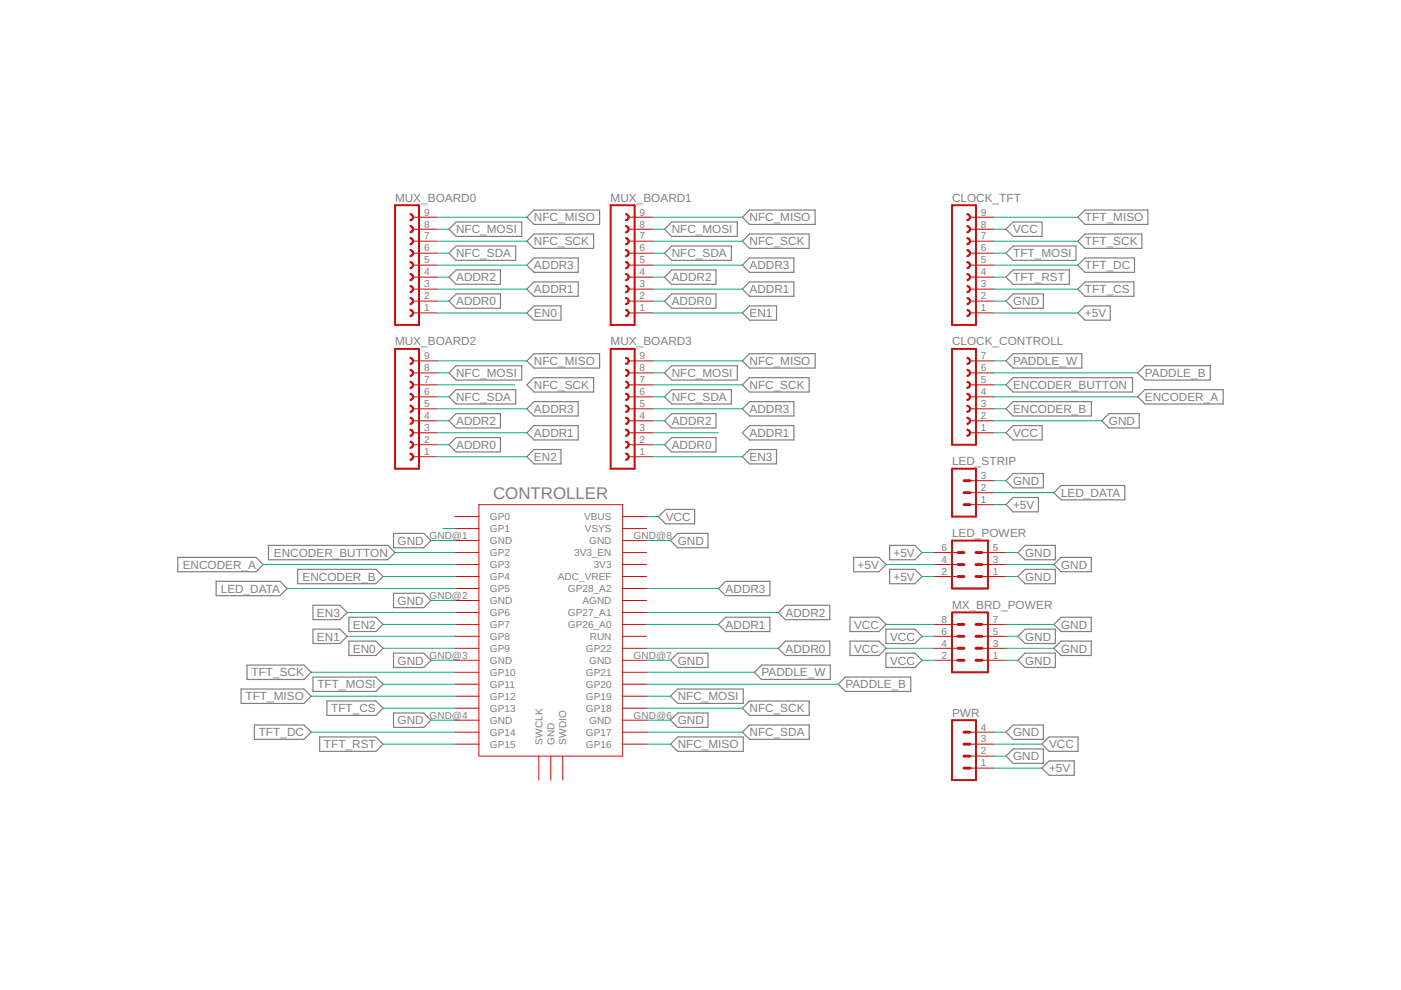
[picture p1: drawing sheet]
<svg xmlns="http://www.w3.org/2000/svg" width="297mm" height="210mm" viewBox="0 0 297 210" stroke-linecap="round" stroke-linejoin="round" font-family="sans-serif">
<g fill="none" stroke="#808080" stroke-width=".25">
<path d="M95.2 58.8l1.5-1.6h9.4v3.1h-9.4zM95.2 48.6l1.5-1.5h13.9v3h-13.9zM95.2 53.7l1.5-1.5h12.6v3h-12.6zM111.7 56.2l1.5-1.5h9.4v3h-9.4zM111.7 46.1l1.5-1.6h13.9v3.1h-13.9zM111.7 51.1l1.5-1.5h12.7v3.1h-12.7zM140.9 58.8l1.5-1.6h9.4v3.1h-9.4zM140.9 48.6l1.5-1.5h13.9v3h-13.9zM140.9 53.7l1.5-1.5h12.7v3h-12.7zM157.4 46.1l1.5-1.6h13.9v3.1h-13.9zM157.4 56.2l1.5-1.5h9.4v3h-9.4zM157.4 51.1l1.5-1.5h12.7v3.1h-12.7z"/>
<path d="M213.3 58.8l1.5-1.6h11.9v3.1h-11.9zM213.3 48.6l1.5-1.5h6.1v3h-6.1zM213.3 53.7l1.5-1.5h13.3v3h-13.3zM228.5 56.2l1.5-1.5h10.5v3h-10.5zM228.5 46.1l1.5-1.6h13.4v3.1h-13.4zM228.5 51.1l1.5-1.5h12.1v3.1h-12.1zM95.2 63.8l1.5-1.5h9.4v3.1h-9.4zM95.2 79.1l1.5-1.6h13.9v3.1h-13.9zM111.7 61.3l1.5-1.5h9.4v3h-9.4zM111.7 76.5l1.5-1.5h13.9v3h-13.9zM111.7 66.4l1.5-1.5h5.7v3h-5.7zM140.9 63.8l1.5-1.5h9.4v3.1h-9.4z"/>
<path d="M140.9 79.1l1.5-1.6h13.9v3.1h-13.9zM157.4 66.4l1.5-1.5h5.7v3h-5.7zM157.4 61.3l1.5-1.5h9.4v3h-9.4zM157.4 76.5l1.5-1.5h13.9v3h-13.9zM213.3 63.8l1.5-1.5h6.4v3.1h-6.4zM214.8 75h14.6v3h-14.6l-1.5-1.5zM228.5 61.3l1.5-1.5h10.4v3h-10.4zM228.5 66.4l1.5-1.5h5.4v3h-5.4zM242.7 77.5h13.9v3.1h-13.9l-1.5-1.5zM95.2 89.2l1.5-1.5h9.4v3h-9.4zM95.2 94.3l1.5-1.5h9.4v3h-9.4zM96.7 82.6h12.6v3.1h-12.6l-1.5-1.6z"/>
<path d="M111.7 91.8l1.5-1.6h9.4v3.1h-9.4zM111.7 86.7l1.5-1.5h9.4v3h-9.4zM111.7 81.6l1.5-1.5h12.7v3h-12.7zM113.2 95.3h5.7v3.1h-5.7l-1.5-1.6zM140.9 89.2l1.5-1.5h9.4v3h-9.4zM140.9 94.3l1.5-1.5h9.4v3h-9.4zM140.9 84.1l1.5-1.5h12.7v3.1h-12.7zM157.4 96.8l1.5-1.5h5.7v3.1h-5.7zM157.4 86.7l1.5-1.5h9.4v3h-9.4zM157.4 91.8l1.5-1.6h9.4v3.1h-9.4zM157.4 81.6l1.5-1.5h12.7v3h-12.7zM213.3 81.6l1.5-1.5h25.3v3h-25.3z"/>
<path d="M214.8 85.2h16.6v3h-16.6l-1.5-1.5zM214.8 90.2h6.1v3.1h-6.1l-1.5-1.5zM235.1 87.7h6.4v3h-6.4l-1.5-1.5zM242.7 82.6h16.6v3.1h-16.6l-1.5-1.6zM37.7 118.2h16.6l1.5 1.5-1.5 1.5h-16.6zM56.9 115.6h25.3l1.6 1.6-1.6 1.5h-25.3zM83.4 113.1h6.5l1.5 1.5-1.5 1.5h-6.5zM139.6 109.5l1.5-1.5h6.2v3.1h-6.2zM142.2 114.6l1.5-1.5h6.4v3h-6.4zM181 118.2h5.4l1.5 1.5-1.5 1.5h-5.4zM188.6 115.6h5.4l1.5 1.6-1.5 1.5h-5.4zM213.3 101.9l1.5-1.5h6.4v3h-6.4z"/>
<path d="M213.3 107l1.5-1.5h5.4v3h-5.4zM215.8 117.2l1.5-1.6h6.5v3.1h-6.5zM223.4 119.7l1.6-1.5h6.4v3h-6.4zM223.4 104.5l1.6-1.6h13.5v3.1h-13.5zM45.8 123.3h13.6l1.5 1.5-1.5 1.5h-13.6zM63.1 120.7h16.6l1.5 1.5-1.5 1.6h-16.6zM66.4 128.3h5.7l1.5 1.6-1.5 1.5h-5.7zM66.4 133.4h5.7l1.5 1.5-1.5 1.5h-5.7zM74 135.9h5.7l1.5 1.6-1.5 1.5h-5.7zM74 130.9h5.7l1.5 1.5-1.5 1.5h-5.7zM83.4 125.8h6.5l1.5 1.5-1.5 1.5h-6.5zM83.4 138.5h6.5l1.5 1.5-1.5 1.5h-6.5z"/>
<path d="M142.2 140l1.5-1.5h6.4v3h-6.4zM152.3 124.8l1.5-1.5h9.4v3h-9.4zM152.3 132.4l1.5-1.5h9.4v3h-9.4zM165 129.9l1.5-1.6h9.4v3.1h-9.4zM166.5 135.9h9.4v3.1h-9.4l-1.5-1.5zM180.2 130.9h6.2l1.5 1.5-1.5 1.5h-6.2zM180.2 135.9h6.2l1.5 1.6-1.5 1.5h-6.2zM187.8 133.4h6.2l1.5 1.5-1.5 1.5h-6.2zM187.8 138.5h6.2l1.5 1.5-1.5 1.5h-6.2zM188.6 120.7h5.4l1.5 1.5-1.5 1.6h-5.4zM215.8 134.9l1.5-1.5h6.5v3h-6.5zM215.8 140l1.5-1.5h6.5v3h-6.5z"/>
<path d="M215.8 122.2l1.5-1.5h6.5v3.1h-6.5zM225 130.9h6.4v3h-6.4l-1.6-1.5zM225 135.9h6.4v3.1h-6.4l-1.6-1.5zM51.1 146.1h13.4l1.5 1.5-1.5 1.5h-13.4zM52.4 141h12.1l1.5 1.5-1.5 1.6h-12.1zM53.9 153.7h10.6l1.5 1.5-1.5 1.6h-10.6zM66.4 143.6h13.3l1.5 1.5-1.5 1.5h-13.3zM67.8 156.3h11.9l1.5 1.5-1.5 1.5h-11.9zM69.3 148.6h10.4l1.5 1.6-1.5 1.5h-10.4zM83.4 151.2h6.5l1.5 1.5-1.5 1.5h-6.5zM142.2 157.8l1.5-1.5h13.9v3h-13.9zM142.2 147.6l1.5-1.5h13.9v3h-13.9z"/>
<path d="M142.2 152.7l1.5-1.5h6.4v3h-6.4zM157.4 150.2l1.5-1.6h12.7v3.1h-12.7zM157.4 155.2l1.5-1.5h12.7v3.1h-12.7zM159.9 142.5l1.6-1.5h14.5v3.1h-14.5zM177.7 145.1l1.5-1.5h13.9v3h-13.9zM214.8 153.7h6.4v3.1h-6.4l-1.5-1.6zM222.4 156.3h6.2v3h-6.2l-1.5-1.5zM213.3 160.3l1.5-1.5h6.4v3h-6.4zM222.4 161.3h5.4v3.1h-5.4l-1.5-1.5z"/>
</g>
<path d="M83.8 43.5h5v25.4h-5zM129.5 43.5h5.1v25.4h-5.1zM201.8 43.5h5.1v25.4h-5.1zM83.8 74h5v25.4h-5zM129.5 74h5.1v25.4h-5.1zM201.8 74h5.1v20.3h-5.1zM201.8 99.4h5.1v10.1h-5.1zM201.8 114.6h7.7v10.2h-7.7zM201.8 129.9h7.7v12.6h-7.7zM201.8 152.7h5.1v12.7h-5.1z" fill="none" stroke="#c90d0c" stroke-width=".42"/>
<g fill="#c90d0c" stroke="#c90d0c" stroke-width=".21">
<path d="M86.9 60.5a.76 .76 0 0 1 .8 .8 .76 .76 0 0 1-.8 .8v-.3a.51 .51 0 0 0 .5-.5 .51 .51 0 0 0-.5-.5z" fill-rule="evenodd"/>
<path d="M86.9 63.1a.76 .76 0 0 1 .8 .7 .76 .76 0 0 1-.8 .8v-.3a.51 .51 0 0 0 .5-.5 .51 .51 0 0 0-.5-.5z" fill-rule="evenodd"/>
<path d="M86.9 65.6a.75 .75 0 0 1 .8 .8 .75 .75 0 0 1-.8 .7v-.2a.5 .5 0 0 0 .5-.5 .5 .5 0 0 0-.5-.5z" fill-rule="evenodd"/>
<path d="M86.9 55.5a.76 .76 0 0 1 .8 .7 .76 .76 0 0 1-.8 .8v-.3a.51 .51 0 0 0 .5-.5 .51 .51 0 0 0-.5-.5z" fill-rule="evenodd"/>
<path d="M86.9 58a.76 .76 0 0 1 .8 .8 .76 .76 0 0 1-.8 .7v-.2a.51 .51 0 0 0 .5-.5 .51 .51 0 0 0-.5-.5z" fill-rule="evenodd"/>
<path d="M86.9 52.9a.76 .76 0 0 1 .8 .8 .76 .76 0 0 1-.8 .7v-.2a.51 .51 0 0 0 .5-.5 .51 .51 0 0 0-.5-.5z" fill-rule="evenodd"/>
<path d="M86.9 50.4a.76 .76 0 0 1 .8 .7 .76 .76 0 0 1-.8 .8v-.3a.51 .51 0 0 0 .5-.5 .51 .51 0 0 0-.5-.5z" fill-rule="evenodd"/>
<path d="M86.9 47.8a.76 .76 0 0 1 .8 .8 .76 .76 0 0 1-.8 .8v-.3a.51 .51 0 0 0 .5-.5 .51 .51 0 0 0-.5-.5z" fill-rule="evenodd"/>
<path d="M86.9 45.3a.76 .76 0 0 1 .8 .8 .76 .76 0 0 1-.8 .7v-.2a.51 .51 0 0 0 .5-.5 .51 .51 0 0 0-.5-.5z" fill-rule="evenodd"/>
<path d="M132.7 60.5a.76 .76 0 0 1 .7 .8 .76 .76 0 0 1-.7 .8v-.3a.51 .51 0 0 0 .4-.5 .51 .51 0 0 0-.4-.5z" fill-rule="evenodd"/>
<path d="M132.7 63.1a.76 .76 0 0 1 .7 .7 .76 .76 0 0 1-.7 .8v-.3a.51 .51 0 0 0 .4-.5 .51 .51 0 0 0-.4-.5z" fill-rule="evenodd"/>
<path d="M132.7 65.6a.75 .75 0 0 1 .7 .8 .75 .75 0 0 1-.7 .7v-.2a.5 .5 0 0 0 .4-.5 .5 .5 0 0 0-.4-.5z" fill-rule="evenodd"/>
<path d="M132.7 55.5a.76 .76 0 0 1 .7 .7 .76 .76 0 0 1-.7 .8v-.3a.51 .51 0 0 0 .4-.5 .51 .51 0 0 0-.4-.5z" fill-rule="evenodd"/>
<path d="M132.7 58a.76 .76 0 0 1 .7 .8 .76 .76 0 0 1-.7 .7v-.2a.51 .51 0 0 0 .4-.5 .51 .51 0 0 0-.4-.5z" fill-rule="evenodd"/>
<path d="M132.7 52.9a.76 .76 0 0 1 .7 .8 .76 .76 0 0 1-.7 .7v-.2a.51 .51 0 0 0 .4-.5 .51 .51 0 0 0-.4-.5z" fill-rule="evenodd"/>
<path d="M132.7 50.4a.76 .76 0 0 1 .7 .7 .76 .76 0 0 1-.7 .8v-.3a.51 .51 0 0 0 .4-.5 .51 .51 0 0 0-.4-.5z" fill-rule="evenodd"/>
<path d="M132.7 47.8a.76 .76 0 0 1 .7 .8 .76 .76 0 0 1-.7 .8v-.3a.51 .51 0 0 0 .4-.5 .51 .51 0 0 0-.4-.5z" fill-rule="evenodd"/>
<path d="M132.7 45.3a.76 .76 0 0 1 .7 .8 .76 .76 0 0 1-.7 .7v-.2a.51 .51 0 0 0 .4-.5 .51 .51 0 0 0-.4-.5z" fill-rule="evenodd"/>
<path d="M86.9 91a.76 .76 0 0 1 .8 .8 .76 .76 0 0 1-.8 .7v-.2a.51 .51 0 0 0 .5-.5 .51 .51 0 0 0-.5-.6z" fill-rule="evenodd"/>
<path d="M86.9 93.5a.76 .76 0 0 1 .8 .8 .76 .76 0 0 1-.8 .8v-.3a.51 .51 0 0 0 .5-.5 .51 .51 0 0 0-.5-.5z" fill-rule="evenodd"/>
<path d="M86.9 96.1a.76 .76 0 0 1 .8 .7 .76 .76 0 0 1-.8 .8v-.3a.51 .51 0 0 0 .5-.5 .51 .51 0 0 0-.5-.5z" fill-rule="evenodd"/>
<path d="M86.9 85.9a.76 .76 0 0 1 .8 .8 .76 .76 0 0 1-.8 .7v-.2a.51 .51 0 0 0 .5-.5 .51 .51 0 0 0-.5-.5z" fill-rule="evenodd"/>
<path d="M86.9 88.5a.76 .76 0 0 1 .8 .7 .76 .76 0 0 1-.8 .8v-.3a.51 .51 0 0 0 .5-.5 .51 .51 0 0 0-.5-.5z" fill-rule="evenodd"/>
<path d="M86.9 83.4a.76 .76 0 0 1 .8 .7 .76 .76 0 0 1-.8 .8v-.3a.51 .51 0 0 0 .5-.5 .51 .51 0 0 0-.5-.5z" fill-rule="evenodd"/>
<path d="M86.9 80.8a.76 .76 0 0 1 .8 .8 .76 .76 0 0 1-.8 .8v-.3a.51 .51 0 0 0 .5-.5 .51 .51 0 0 0-.5-.5z" fill-rule="evenodd"/>
<path d="M86.9 78.3a.76 .76 0 0 1 .8 .8 .76 .76 0 0 1-.8 .7v-.2a.51 .51 0 0 0 .5-.5 .51 .51 0 0 0-.5-.6z" fill-rule="evenodd"/>
<path d="M86.9 75.8a.76 .76 0 0 1 .8 .7 .76 .76 0 0 1-.8 .8v-.3a.51 .51 0 0 0 .6-.5 .51 .51 0 0 0-.6-.5z" fill-rule="evenodd"/>
<path d="M132.7 91a.76 .76 0 0 1 .7 .8 .76 .76 0 0 1-.7 .7v-.2a.51 .51 0 0 0 .4-.5 .51 .51 0 0 0-.4-.6z" fill-rule="evenodd"/>
<path d="M132.7 93.5a.76 .76 0 0 1 .7 .8 .76 .76 0 0 1-.7 .8v-.3a.51 .51 0 0 0 .4-.5 .51 .51 0 0 0-.4-.5z" fill-rule="evenodd"/>
<path d="M132.7 96.1a.76 .76 0 0 1 .7 .7 .76 .76 0 0 1-.7 .8v-.3a.51 .51 0 0 0 .4-.5 .51 .51 0 0 0-.4-.5z" fill-rule="evenodd"/>
<path d="M132.7 85.9a.76 .76 0 0 1 .7 .8 .76 .76 0 0 1-.7 .7v-.2a.51 .51 0 0 0 .4-.5 .51 .51 0 0 0-.4-.5z" fill-rule="evenodd"/>
<path d="M132.7 88.5a.76 .76 0 0 1 .7 .7 .76 .76 0 0 1-.7 .8v-.3a.51 .51 0 0 0 .4-.5 .51 .51 0 0 0-.4-.5z" fill-rule="evenodd"/>
<path d="M132.7 83.4a.76 .76 0 0 1 .7 .7 .76 .76 0 0 1-.7 .8v-.3a.51 .51 0 0 0 .4-.5 .51 .51 0 0 0-.4-.5z" fill-rule="evenodd"/>
<path d="M132.7 80.8a.76 .76 0 0 1 .7 .8 .76 .76 0 0 1-.7 .8v-.3a.51 .51 0 0 0 .4-.5 .51 .51 0 0 0-.4-.5z" fill-rule="evenodd"/>
<path d="M132.7 78.3a.76 .76 0 0 1 .7 .8 .76 .76 0 0 1-.7 .7v-.2a.51 .51 0 0 0 .4-.5 .51 .51 0 0 0-.4-.6z" fill-rule="evenodd"/>
<path d="M132.7 75.8a.76 .76 0 0 1 .7 .7 .76 .76 0 0 1-.7 .8v-.3a.51 .51 0 0 0 .4-.5 .51 .51 0 0 0-.4-.5z" fill-rule="evenodd"/>
<path d="M205 60.5a.76 .76 0 0 1 .8 .8 .76 .76 0 0 1-.8 .8v-.3a.51 .51 0 0 0 .5-.5 .51 .51 0 0 0-.5-.5z" fill-rule="evenodd"/>
<path d="M205 63.1a.76 .76 0 0 1 .8 .7 .76 .76 0 0 1-.8 .8v-.3a.51 .51 0 0 0 .5-.5 .51 .51 0 0 0-.5-.5z" fill-rule="evenodd"/>
<path d="M205 65.6a.75 .75 0 0 1 .8 .8 .75 .75 0 0 1-.8 .7v-.2a.5 .5 0 0 0 .5-.5 .5 .5 0 0 0-.5-.5z" fill-rule="evenodd"/>
<path d="M205 55.5a.76 .76 0 0 1 .8 .7 .76 .76 0 0 1-.8 .8v-.3a.51 .51 0 0 0 .5-.5 .51 .51 0 0 0-.5-.5z" fill-rule="evenodd"/>
<path d="M205 58a.76 .76 0 0 1 .8 .8 .76 .76 0 0 1-.8 .7v-.2a.51 .51 0 0 0 .5-.5 .51 .51 0 0 0-.5-.5z" fill-rule="evenodd"/>
<path d="M205 52.9a.76 .76 0 0 1 .8 .8 .76 .76 0 0 1-.8 .7v-.2a.51 .51 0 0 0 .5-.5 .51 .51 0 0 0-.5-.5z" fill-rule="evenodd"/>
<path d="M205 50.4a.76 .76 0 0 1 .8 .7 .76 .76 0 0 1-.8 .8v-.3a.51 .51 0 0 0 .5-.5 .51 .51 0 0 0-.5-.5z" fill-rule="evenodd"/>
<path d="M205 47.8a.76 .76 0 0 1 .8 .8 .76 .76 0 0 1-.8 .8v-.3a.51 .51 0 0 0 .5-.5 .51 .51 0 0 0-.5-.5z" fill-rule="evenodd"/>
<path d="M205 45.3a.76 .76 0 0 1 .8 .8 .76 .76 0 0 1-.8 .7v-.2a.51 .51 0 0 0 .5-.5 .51 .51 0 0 0-.5-.5z" fill-rule="evenodd"/>
<path d="M205 85.9a.76 .76 0 0 1 .8 .8 .76 .76 0 0 1-.8 .7v-.2a.51 .51 0 0 0 .5-.5 .51 .51 0 0 0-.5-.5z" fill-rule="evenodd"/>
<path d="M205 88.5a.76 .76 0 0 1 .8 .7 .76 .76 0 0 1-.8 .8v-.3a.51 .51 0 0 0 .5-.5 .51 .51 0 0 0-.5-.5z" fill-rule="evenodd"/>
<path d="M205 91a.76 .76 0 0 1 .8 .8 .76 .76 0 0 1-.8 .7v-.2a.51 .51 0 0 0 .5-.5 .51 .51 0 0 0-.5-.6z" fill-rule="evenodd"/>
<path d="M205 80.8a.76 .76 0 0 1 .8 .8 .76 .76 0 0 1-.8 .8v-.3a.51 .51 0 0 0 .5-.5 .51 .51 0 0 0-.5-.5z" fill-rule="evenodd"/>
<path d="M205 83.4a.76 .76 0 0 1 .8 .7 .76 .76 0 0 1-.8 .8v-.3a.51 .51 0 0 0 .5-.5 .51 .51 0 0 0-.5-.5z" fill-rule="evenodd"/>
<path d="M205 78.3a.76 .76 0 0 1 .8 .8 .76 .76 0 0 1-.8 .7v-.2a.51 .51 0 0 0 .5-.5 .51 .51 0 0 0-.5-.6z" fill-rule="evenodd"/>
<path d="M205 75.8a.76 .76 0 0 1 .8 .7 .76 .76 0 0 1-.8 .8v-.3a.51 .51 0 0 0 .5-.5 .51 .51 0 0 0-.5-.5z" fill-rule="evenodd"/>
</g>
<g fill="none" stroke="#c90d0c" stroke-width=".21">
<path d="M87.6 58.8h5M87.6 56.2h5M87.6 53.7h5M87.6 51.1h5M87.6 48.6h5M87.6 46.1h5M133.3 58.8h5.1M133.3 56.2h5.1M133.3 53.7h5.1M133.3 51.1h5.1M133.3 48.6h5.1M133.3 46.1h5.1"/>
<path d="M205.7 58.8h5M205.7 56.2h5M205.7 53.7h5M205.7 51.1h5M205.7 48.6h5M205.7 46.1h5M87.6 66.4h5M87.6 63.8h5M87.6 61.3h5M87.6 79.1h5M87.6 76.5h5M133.3 66.4h5.1"/>
<path d="M133.3 63.8h5.1M133.3 61.3h5.1M133.3 79.1h5.1M133.3 76.5h5.1M205.7 66.4h5M205.7 63.8h5M205.7 61.3h5M205.7 79.1h5M205.7 76.5h5M87.6 96.8h5M87.6 94.3h5M87.6 91.8h5"/>
<path d="M87.6 89.2h5M87.6 86.7h5M87.6 84.1h5M87.6 81.6h5M133.3 96.8h5.1M133.3 94.3h5.1M133.3 91.8h5.1M133.3 89.2h5.1M133.3 86.7h5.1M133.3 84.1h5.1M133.3 81.6h5.1M205.7 91.8h5"/>
<path d="M205.7 89.2h5M205.7 86.7h5M205.7 84.1h5M205.7 81.6h5M96.5 109.5h5M96.5 112.1h5M96.5 117.2h5M96.5 119.7h5M96.5 114.6h5M101.5 107h30.5v53.3h-30.5zM132 109.5h5.1M132 112.1h5.1"/>
<path d="M132 117.2h5.1M132 119.7h5.1M132 114.6h5.1M198 117.2h5.1M198 119.7h5.1M205.7 107h5M205.7 104.5h5M205.7 101.9h5M208.2 117.2h5.1M208.2 119.7h5.1M96.5 122.2h5M96.5 124.8h5"/>
<path d="M96.5 129.9h5M96.5 132.4h5M96.5 134.9h5M96.5 137.5h5M96.5 127.3h5M96.5 140h5M132 122.2h5.1M132 124.8h5.1M132 129.9h5.1M132 132.4h5.1M132 134.9h5.1M132 137.5h5.1"/>
<path d="M132 127.3h5.1M132 140h5.1M198 122.2h5.1M198 132.4h5.1M198 134.9h5.1M198 137.5h5.1M198 140h5.1M208.2 122.2h5.1M208.2 132.4h5.1M208.2 134.9h5.1M208.2 137.5h5.1M208.2 140h5.1"/>
<path d="M96.5 142.5h5M96.5 145.1h5M96.5 147.6h5M96.5 150.2h5M96.5 155.2h5M96.5 157.8h5M96.5 152.7h5M132 142.5h5.1M132 145.1h5.1M132 147.6h5.1M132 150.2h5.1M132 155.2h5.1"/>
<path d="M132 157.8h5.1M132 152.7h5.1M205.7 155.2h5M205.7 157.8h5M114.2 160.3v5.1M116.8 160.3v5.1M119.3 160.3v5.1M205.7 160.3h5M205.7 162.9h5"/>
</g>
<g fill="none" stroke="#c90d0c" stroke-width=".61">
<path d="M203.1 117.2h1.3M203.1 119.7h1.3M204.4 101.9h1.3M204.4 104.5h1.3M204.4 107h1.3M206.9 117.2h1.3M206.9 119.7h1.3M203.1 122.2h1.3M203.1 134.9h1.3M203.1 137.5h1.3M203.1 140h1.3M203.1 132.4h1.3"/>
<path d="M206.9 122.2h1.3M206.9 134.9h1.3M206.9 137.5h1.3M206.9 140h1.3M206.9 132.4h1.3M204.4 157.8h1.3M204.4 155.2h1.3M204.4 160.3h1.3M204.4 162.9h1.3"/>
</g>
<g fill="none" stroke="#0dab76" stroke-width=".21">
<path d="M92.6 56.2h19.1M92.6 58.8h2.6M92.6 46.1h19.1M92.6 48.6h2.6M92.6 51.1h19.1M92.6 53.7h2.6M138.4 56.2h19M138.4 58.8h2.5M138.4 46.1h19M138.4 48.6h2.5M138.4 51.1h19M138.4 53.7h2.5"/>
<path d="M210.7 56.2h17.8M210.7 58.8h2.6M210.7 46.1h17.8M210.7 48.6h2.6M210.7 51.1h17.8M210.7 53.7h2.6M92.6 61.3h19.1M92.6 63.8h2.6M92.6 76.5h19.1M92.6 79.1h2.6M92.6 66.4h19.1M138.4 61.3h19"/>
<path d="M138.4 63.8h2.5M138.4 76.5h19M138.4 79.1h2.5M138.4 66.4h19M210.7 61.3h17.8M210.7 63.8h2.6M210.7 76.5h2.6M210.7 79.1h30.5M210.7 66.4h17.8M92.6 96.8h19.1M92.6 86.7h19.1M92.6 89.2h2.6"/>
<path d="M92.6 91.8h19.1M92.6 94.3h2.6M92.6 81.6h16.6M92.6 84.1h2.6M138.4 96.8h19M138.4 86.7h19M138.4 89.2h2.5M138.4 91.8h13.9M138.4 94.3h2.5M138.4 81.6h19M138.4 84.1h2.5M210.7 86.7h2.6"/>
<path d="M210.7 89.2h22.9M210.7 91.8h2.6M210.7 81.6h2.6M210.7 84.1h30.5M55.8 119.7h40.7M83.8 117.2h12.7M91.4 114.6h5.1M93.9 112.1h2.6M137.1 114.6h5.1M137.1 109.5h2.5M187.9 119.7h10.1M195.5 117.2h2.5"/>
<path d="M210.7 101.9h2.6M210.7 104.5h12.7M210.7 107h2.6M213.3 117.2h2.5M213.3 119.7h10.1M60.9 124.8h35.6M73.6 129.9h22.9M73.6 134.9h22.9M81.2 132.4h15.3M81.2 137.5h15.3M81.2 122.2h15.3M91.4 127.3h5.1"/>
<path d="M91.4 140h5.1M137.1 129.9h27.9M137.1 124.8h15.2M137.1 132.4h15.2M137.1 137.5h27.9M137.1 140h5.1M187.9 132.4h10.1M187.9 137.5h10.1M195.5 134.9h2.5M195.5 140h2.5M195.5 122.2h2.5M213.3 132.4h10.1"/>
<path d="M213.3 137.5h10.1M213.3 134.9h2.5M213.3 140h2.5M213.3 122.2h2.5M66 147.6h30.5M66 155.2h30.5M66 142.5h30.5M81.2 157.8h15.3M81.2 150.2h15.3M81.2 145.1h15.3M91.4 152.7h5.1M137.1 157.8h5.1"/>
<path d="M137.1 147.6h5.1M137.1 150.2h20.3M137.1 155.2h20.3M137.1 152.7h5.1M137.1 142.5h22.8M137.1 145.1h40.6M210.7 157.8h10.2M210.7 155.2h2.6M210.7 160.3h2.6M210.7 162.9h10.2"/>
</g>
<text font-size="3.6" fill="#808080" x="104.6" y="105.7">CONTROLLER</text>
<g font-size="2.5" fill="#808080">
<text x="83.8" y="42.8">MUX_BOARD0</text>
<text x="113.2" y="46.9">NFC_MISO</text>
<text x="129.5" y="42.8">MUX_BOARD1</text>
<text x="158.9" y="46.9">NFC_MISO</text>
<text x="201.8" y="42.8">CLOCK_TFT</text>
<text x="230" y="46.9">TFT_MISO</text>
<text x="96.7" y="49.5">NFC_MOSI</text>
<text x="113.2" y="52">NFC_SCK</text>
<text x="142.4" y="49.5">NFC_MOSI</text>
<text x="158.9" y="52">NFC_SCK</text>
<text x="214.8" y="49.5">VCC</text>
<text x="230" y="52">TFT_SCK</text>
<text x="96.7" y="59.6">ADDR2</text>
<text x="96.7" y="54.6">NFC_SDA</text>
<text x="113.2" y="57.1">ADDR3</text>
<text x="142.4" y="59.6">ADDR2</text>
<text x="142.4" y="54.6">NFC_SDA</text>
<text x="158.9" y="57.1">ADDR3</text>
<text x="214.8" y="54.6">TFT_MOSI</text>
<text x="214.8" y="59.6">TFT_RST</text>
<text x="230" y="57.1">TFT_DC</text>
<text x="96.7" y="64.7">ADDR0</text>
<text x="113.2" y="62.2">ADDR1</text>
<text x="142.4" y="64.7">ADDR0</text>
<text x="158.9" y="62.2">ADDR1</text>
<text x="214.8" y="64.7">GND</text>
<text x="230" y="62.2">TFT_CS</text>
<text x="113.2" y="67.3">EN0</text>
<text x="158.9" y="67.3">EN1</text>
<text x="230" y="67.3">+5V</text>
<text x="83.8" y="73.2">MUX_BOARD2</text>
<text x="113.2" y="77.4">NFC_MISO</text>
<text x="129.5" y="73.2">MUX_BOARD3</text>
<text x="158.9" y="77.4">NFC_MISO</text>
<text x="201.8" y="73.2">CLOCK_CONTROLL</text>
<text x="214.8" y="77.4">PADDLE_W</text>
<text x="96.7" y="80">NFC_MOSI</text>
<text x="113.2" y="82.5">NFC_SCK</text>
<text x="142.4" y="80">NFC_MOSI</text>
<text x="158.9" y="82.5">NFC_SCK</text>
<text x="214.8" y="82.5">ENCODER_BUTTON</text>
<text x="242.7" y="80">PADDLE_B</text>
<text x="96.7" y="85">NFC_SDA</text>
<text x="113.2" y="87.6">ADDR3</text>
<text x="142.4" y="85">NFC_SDA</text>
<text x="158.9" y="87.6">ADDR3</text>
<text x="214.8" y="87.6">ENCODER_B</text>
<text x="242.7" y="85">ENCODER_A</text>
<text x="96.7" y="90.1">ADDR2</text>
<text x="96.7" y="95.2">ADDR0</text>
<text x="113.2" y="92.6">ADDR1</text>
<text x="142.4" y="90.1">ADDR2</text>
<text x="142.4" y="95.2">ADDR0</text>
<text x="158.9" y="92.6">ADDR1</text>
<text x="214.8" y="92.6">VCC</text>
<text x="235.1" y="90.1">GND</text>
<text x="113.2" y="97.7">EN2</text>
<text x="158.9" y="97.7">EN3</text>
<text x="201.8" y="98.6">LED_STRIP</text>
<text x="214.8" y="102.8">GND</text>
<text x="214.8" y="107.9">+5V</text>
<text x="225" y="105.3">LED_DATA</text>
<text x="141.1" y="110.4">VCC</text>
<text x="201.8" y="113.9">LED_POWER</text>
<text x="58.1" y="118">ENCODER_BUTTON</text>
<text x="84.3" y="115.5">GND</text>
<text x="143.7" y="115.5">GND</text>
<text x="189.4" y="118">+5V</text>
<text x="217.3" y="118">GND</text>
<text x="38.7" y="120.6">ENCODER_A</text>
<text x="46.8" y="125.7">LED_DATA</text>
<text x="64.1" y="123.1">ENCODER_B</text>
<text x="153.8" y="125.7">ADDR3</text>
<text x="181.8" y="120.6">+5V</text>
<text x="189.4" y="123.1">+5V</text>
<text x="217.3" y="123.1">GND</text>
<text x="225" y="120.6">GND</text>
<text x="67.2" y="130.7">EN3</text>
<text x="84.3" y="128.2">GND</text>
<text x="166.5" y="130.7">ADDR2</text>
<text x="201.8" y="129.1">MX_BRD_POWER</text>
<text x="67.2" y="135.8">EN1</text>
<text x="74.8" y="133.3">EN2</text>
<text x="153.8" y="133.3">ADDR1</text>
<text x="181.1" y="133.3">VCC</text>
<text x="188.7" y="135.8">VCC</text>
<text x="217.3" y="135.8">GND</text>
<text x="225" y="133.3">GND</text>
<text x="53.3" y="143.4">TFT_SCK</text>
<text x="74.8" y="138.4">EN0</text>
<text x="84.3" y="140.9">GND</text>
<text x="143.7" y="140.9">GND</text>
<text x="161.5" y="143.4">PADDLE_W</text>
<text x="166.5" y="138.4">ADDR0</text>
<text x="181.1" y="138.4">VCC</text>
<text x="188.7" y="140.9">VCC</text>
<text x="217.3" y="140.9">GND</text>
<text x="225" y="138.4">GND</text>
<text x="52.1" y="148.5">TFT_MISO</text>
<text x="67.3" y="146">TFT_MOSI</text>
<text x="143.7" y="148.5">NFC_MOSI</text>
<text x="179.2" y="146">PADDLE_B</text>
<text x="70.2" y="151.1">TFT_CS</text>
<text x="84.3" y="153.6">GND</text>
<text x="143.7" y="153.6">GND</text>
<text x="158.9" y="151">NFC_SCK</text>
<text x="201.8" y="151.9">PWR</text>
<text x="54.8" y="156.1">TFT_DC</text>
<text x="68.7" y="158.7">TFT_RST</text>
<text x="143.7" y="158.7">NFC_MISO</text>
<text x="158.9" y="156.1">NFC_SDA</text>
<text x="214.8" y="156.1">GND</text>
<text x="214.8" y="161.2">GND</text>
<text x="222.4" y="158.7">VCC</text>
<text x="222.4" y="163.7">+5V</text>
</g>
<g font-size="2.1" fill="#808080">
<text x="89.9" y="45.7">9</text>
<text x="135.6" y="45.7">9</text>
<text x="208" y="45.7">9</text>
<text x="89.9" y="53.3">6</text>
<text x="89.9" y="50.8">7</text>
<text x="89.9" y="48.2">8</text>
<text x="135.6" y="53.3">6</text>
<text x="135.6" y="50.8">7</text>
<text x="135.6" y="48.2">8</text>
<text x="208" y="53.3">6</text>
<text x="208" y="50.8">7</text>
<text x="208" y="48.2">8</text>
<text x="89.9" y="58.4">4</text>
<text x="89.9" y="55.9">5</text>
<text x="135.6" y="58.4">4</text>
<text x="135.6" y="55.9">5</text>
<text x="208" y="58.4">4</text>
<text x="208" y="55.9">5</text>
<text x="89.9" y="63.5">2</text>
<text x="89.9" y="60.9">3</text>
<text x="135.6" y="63.5">2</text>
<text x="135.6" y="60.9">3</text>
<text x="208" y="63.5">2</text>
<text x="208" y="60.9">3</text>
<text x="89.9" y="66">1</text>
<text x="135.6" y="66">1</text>
<text x="208" y="66">1</text>
<text x="89.9" y="76.2">9</text>
<text x="135.6" y="76.2">9</text>
<text x="208" y="76.2">7</text>
<text x="89.9" y="83.8">6</text>
<text x="89.9" y="81.2">7</text>
<text x="89.9" y="78.7">8</text>
<text x="135.6" y="83.8">6</text>
<text x="135.6" y="81.2">7</text>
<text x="135.6" y="78.7">8</text>
<text x="208" y="83.8">4</text>
<text x="208" y="81.2">5</text>
<text x="208" y="78.7">6</text>
<text x="89.9" y="88.9">4</text>
<text x="89.9" y="86.3">5</text>
<text x="135.6" y="88.9">4</text>
<text x="135.6" y="86.3">5</text>
<text x="208" y="88.9">2</text>
<text x="208" y="86.3">3</text>
<text x="89.9" y="93.9">2</text>
<text x="89.9" y="91.4">3</text>
<text x="135.6" y="93.9">2</text>
<text x="135.6" y="91.4">3</text>
<text x="208" y="91.4">1</text>
<text x="89.9" y="96.5">1</text>
<text x="135.6" y="96.5">1</text>
<text x="208" y="101.6">3</text>
<text x="208" y="106.6">1</text>
<text x="208" y="104.1">2</text>
<text x="103.9" y="110.3">GP0</text>
<text x="103.9" y="112.8">GP1</text>
<text x="123.9" y="110.3">VBUS</text>
<text x="124" y="112.8">VSYS</text>
<text x="91.1" y="114.3">GND@1</text>
<text x="103.9" y="117.9">GP2</text>
<text x="103.9" y="115.4">GND</text>
<text x="121.7" y="117.9">3V3_EN</text>
<text x="124.9" y="115.4">GND</text>
<text x="134.3" y="114.3">GND@8</text>
<text x="199.6" y="119.3">4</text>
<text x="199.6" y="116.8">6</text>
<text x="210.5" y="119.3">3</text>
<text x="210.5" y="116.8">5</text>
<text x="103.9" y="120.5">GP3</text>
<text x="103.9" y="123">GP4</text>
<text x="103.9" y="125.5">GP5</text>
<text x="118.3" y="123">ADC_VREF</text>
<text x="120.4" y="125.5">GP28_A2</text>
<text x="125.9" y="120.5">3V3</text>
<text x="199.6" y="121.9">2</text>
<text x="210.5" y="121.9">1</text>
<text x="91.1" y="127">GND@2</text>
<text x="103.9" y="130.6">GP6</text>
<text x="103.9" y="128.1">GND</text>
<text x="120.4" y="130.6">GP27_A1</text>
<text x="123.5" y="128.1">AGND</text>
<text x="103.9" y="133.1">GP7</text>
<text x="103.9" y="135.7">GP8</text>
<text x="120.4" y="133.1">GP26_A0</text>
<text x="125" y="135.7">RUN</text>
<text x="199.6" y="137.1">4</text>
<text x="199.6" y="134.6">6</text>
<text x="199.6" y="132">8</text>
<text x="210.5" y="137.1">3</text>
<text x="210.5" y="134.6">5</text>
<text x="210.5" y="132">7</text>
<text x="91.1" y="139.6">GND@3</text>
<text x="103.9" y="138.2">GP9</text>
<text x="103.9" y="143.3">GP10</text>
<text x="103.9" y="140.8">GND</text>
<text x="124.2" y="143.3">GP21</text>
<text x="124.2" y="138.2">GP22</text>
<text x="124.9" y="140.8">GND</text>
<text x="134.3" y="139.6">GND@7</text>
<text x="199.6" y="139.6">2</text>
<text x="210.5" y="139.6">1</text>
<text x="103.9" y="145.8">GP11</text>
<text x="103.9" y="148.4">GP12</text>
<text x="124.2" y="148.4">GP19</text>
<text x="124.2" y="145.8">GP20</text>
<text x="91.1" y="152.3">GND@4</text>
<text x="103.9" y="150.9">GP13</text>
<text x="103.9" y="153.5">GND</text>
<text x="124.2" y="150.9">GP18</text>
<text x="124.9" y="153.5">GND</text>
<text x="134.3" y="152.3">GND@6</text>
<text x="208" y="154.9">4</text>
<text x="103.9" y="156">GP14</text>
<text x="103.9" y="158.5">GP15</text>
<text x="115" y="158" transform="rotate(-90 115 158)">SWCLK</text>
<text x="117.5" y="158" transform="rotate(-90 117.5 158)">GND</text>
<text x="120.1" y="158" transform="rotate(-90 120.1 158)">SWDIO</text>
<text x="124.2" y="158.5">GP16</text>
<text x="124.2" y="156">GP17</text>
<text x="208" y="160">2</text>
<text x="208" y="157.4">3</text>
<text x="208" y="162.5">1</text>
</g>
</svg>
